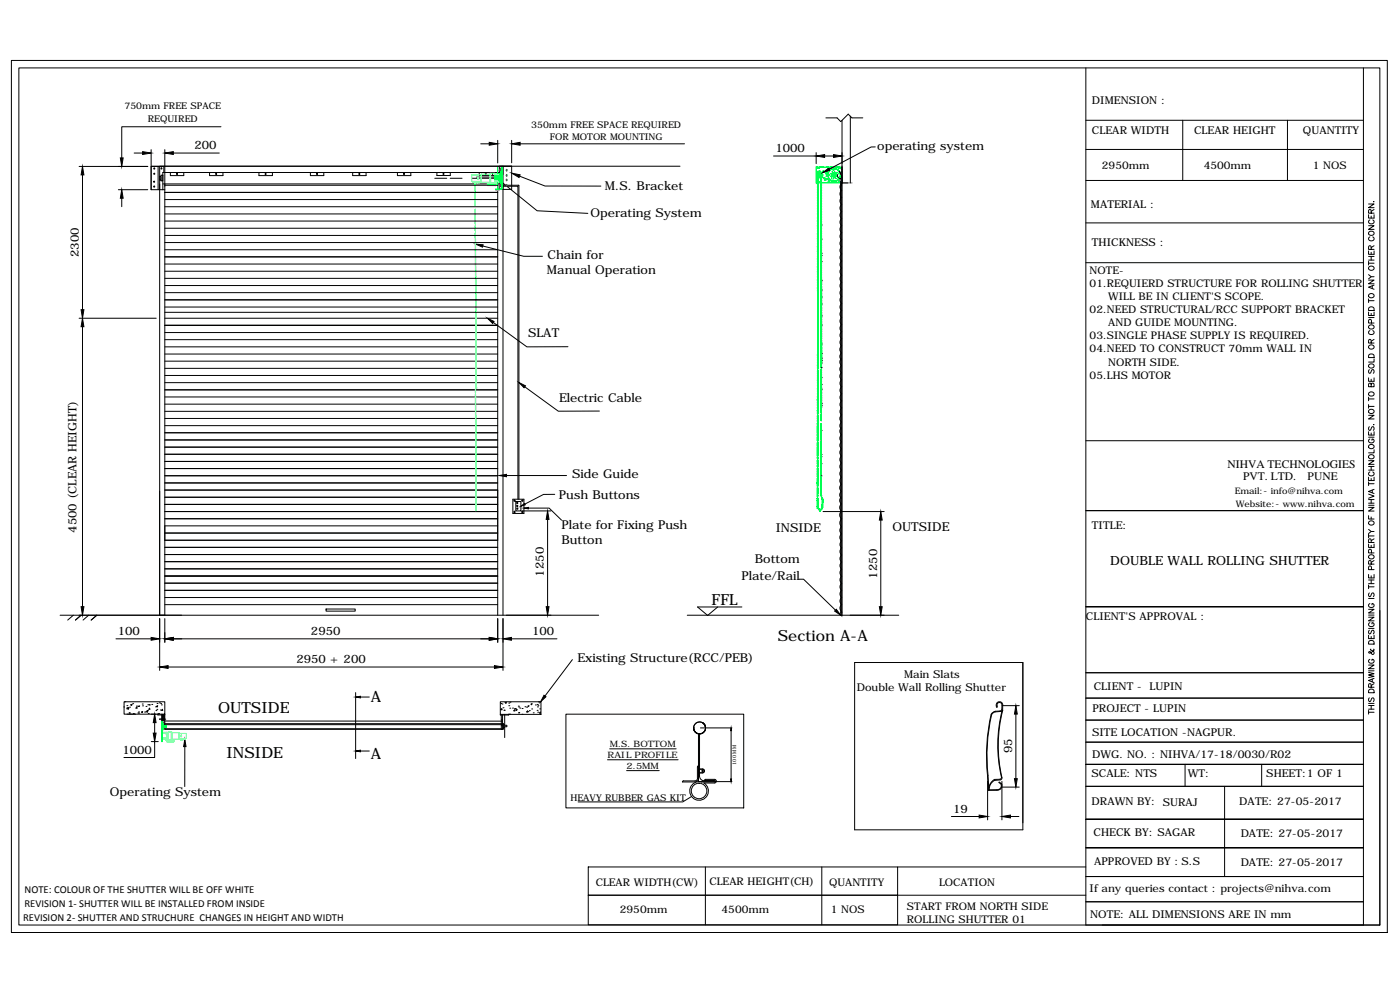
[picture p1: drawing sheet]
<svg xmlns="http://www.w3.org/2000/svg" width="841mm" height="594mm" viewBox="0 0 841 594" stroke-linecap="round" stroke-linejoin="round" font-family="sans-serif">
<!-- layer: 0 -->
<g fill="none" stroke="#000" stroke-width=".6">
<path d="M7 36h826v524h-826zM11 41h818v515h-818zM652 41v515h167v-515M133 76h-60v19M496 71h7l2 2 5-4 2 2h6M506 72v298M511 70v40M652 72h167M711 72v36M773 72v36M48 100h41M81 92h5"/>
<path d="M91 90v10M95 100v14M96 100v270M96 100h211v14h-8M99 90v280M104 92h28M289 86h5M299 84v14M300 100v4M302 100v270M307 84v14M312 86h99"/>
<path d="M409 100h-318v14M465 94h25M490 92v6M495 94h6M526 88h-3l-25 14M652 90h167M50 105v81M71 114h18M73 119v5M91 114h8M96 106h1v2h-1zM97 105h1v4h-1z"/>
<path d="M98 110h202M98 104v-4h-7v14M99 111h200M99 116h200M99 120h200M102 104v1h8v-1M126 104v1h8v-1M156 104v1h8v-1M186 104v1h9v-1M212 104v1h8v-1M239 104v1h8v-1M261 107h7"/>
<path d="M262 104v1h8v-1M270 107h8M283 107h17M286 106h14M288 104v1h13v-1h-203v10M296 104v1M299 110v260M300 106h1M300 105v9M301 111l11 1v188M301 112h10v188M301 104v1"/>
<path d="M301 109l22 18 30 1M312 106l15 6h34M503 105a1.9 1.9 0 0 0 2 2 1.9 1.9 0 0 0 1 3 2.7 2.7 0 0 0 0 4 2.7 2.7 0 0 0 0 5 2.7 2.7 0 0 0 0 4 2.7 2.7 0 0 0 0 4M504 103l2 4v3M505 112v8M505 110v260M505 110v2M506 110h.1M506 110v260M506 110h3M652 108h167M99 137h200"/>
<path d="M99 133h200M99 129h200M99 124h200M493 135h.1M493 132h.1M493 136v1M506 127a2.7 2.7 0 0 0 0 4 2.7 2.7 0 0 0 0 5 2.7 2.7 0 0 0 0 4 2.7 2.7 0 0 0 0 4 2.7 2.7 0 0 0 0 4M652 134h167M822 136h3l-3 2h3M822 129v2h3v-2M822 123h3l-3 2h3M823 132a1.2 1.2 0 0 0-1 1 1.2 1.2 0 0 0 1 1 1.4 1.4 0 0 0 2 0 1.4 1.4 0 0 0 0-2"/>
<path d="M824 128v-2h-2v2h3M824 130v1M825 121h.1M825 126l-1 1M99 159h200M99 154h200M99 150h200M99 146h200M99 141h200M290 148l25 6h11M493 144h.1M493 152h.1"/>
<path d="M493 154h.1M493 157h.1M493 141h.1M493 145h.1M493 149h.1M493 156h.1M506 148a2.7 2.7 0 0 0 0 5 2.7 2.7 0 0 0 0 4 2.7 2.7 0 0 0 0 4 2.7 2.7 0 0 0 0 4 2.7 2.7 0 0 0 0 5 2.7 2.7 0 0 0 0 4 2.7 2.7 0 0 0 0 4 2.7 2.7 0 0 0 0 4 2.7 2.7 0 0 0 0 5 2.7 2.7 0 0 0 0 4 2.7 2.7 0 0 0 0 4 2.7 2.7 0 0 0 0 4 2.7 2.7 0 0 0 0 5M652 158h167M822 151v2h3v-2M822 157v2M822 158h3M822 156h3"/>
<path d="M822 154h3M823 142a1.2 1.2 0 0 0-1 2 1.2 1.2 0 0 0 1 1 1.4 1.4 0 0 0 2-1 1.4 1.4 0 0 0 0-2M824 150v-2h-2v2h3M824 152v1M824 154v2M825 148l-1 1M99 176h200M99 172h200M99 167h200M99 163h200M493 162h.1M493 164h.1"/>
<path d="M493 166h.1M493 169h.1M493 174h.1M493 178h.1M493 170h.1M493 177h.1M822 168h3l-3 2h3M822 180v2M822 165l2 1M824 172v1M825 171l-3 1 3 2M825 166h-1l-2 1"/>
<path d="M48 191h46M50 196v168M99 191h200M99 195h200M99 200h200M99 184h200M99 180h200M99 188h200M296 194l21 14h24M493 183h.1M493 190h.1M493 195h.1"/>
<path d="M493 181h.1M493 187h.1M493 191h.1M493 194h.1M493 200h.1M822 187v3h3v-3M822 191h3M822 181h3M822 185a1.8 1.8 0 0 1 3 0v2h-3zM823 199a1.2 1.2 0 0 0-1 1 1.2 1.2 0 0 0 1 1 1.4 1.4 0 0 0 2 0 1.4 1.4 0 0 0 0-2M824 188v2M824 194v-2h-2v2h3"/>
<path d="M99 217h200M99 213h200M99 208h200M99 204h200M493 218h.1M493 215h.1M493 202v1M493 204h.1M493 207h.1M493 212h.1M493 217h.1M493 208h.1"/>
<path d="M506 215a2.7 2.7 0 0 0 0 5 2.7 2.7 0 0 0 0 4 2.7 2.7 0 0 0 0 4M506 203a2.7 2.7 0 0 0 0 5 2.7 2.7 0 0 0 0 4 2.7 2.7 0 0 0 0 4M822 213a1.8 1.8 0 0 1 3 0 1.8 1.8 0 0 1 0 2h-3zM824 206v-2h-2v2h3M825 216v1h-3M825 204l-1 1M99 238h200M99 234h200M99 230h200M99 226h200M99 221h200M315 232l20 15h25"/>
<path d="M493 221h.1M493 227h.1M493 231h.1M493 230h.1M493 234h.1M493 235h.1M493 240h.1M506 228a2.7 2.7 0 0 0 0 4 2.7 2.7 0 0 0 0 5 2.7 2.7 0 0 0 0 4 2.7 2.7 0 0 0 0 4 2.7 2.7 0 0 0 0 4M822 227v2h3v-2M822 239v2M822 240h3M823 222l-1 1 1 1 2-2v1v1"/>
<path d="M824 231v-1l1 1v1h-3v-2h2v2M824 228v1M99 256h200M99 251h200M99 247h200M99 243h200M99 260h200M493 259h.1M493 242v1M493 245h.1M493 248h.1M493 256h.1"/>
<path d="M493 260h.1M493 242h.1M493 244h.1M506 257a2.7 2.7 0 0 0 0 4 2.7 2.7 0 0 0 0 4 2.7 2.7 0 0 0 0 5 2.7 2.7 0 0 0 0 4M506 249a2.7 2.7 0 0 0 0 5 2.7 2.7 0 0 0 0 4M822 259v2h3v-2M822 249h3l-3 3h3M822 243v2M822 244h3M823 256l-1 1 1 2v-1l2-2v1v2M825 255h.1M99 277h200"/>
<path d="M99 273h200M99 269h200M99 264h200M493 273h.1M493 274h.1M493 279h.1M493 261v1M493 264h.1M493 270h.1M493 277h.1M506 274a2.7 2.7 0 0 0 0 4 2.7 2.7 0 0 0 0 4 2.7 2.7 0 0 0 0 5 2.7 2.7 0 0 0 0 4M652 265h167"/>
<path d="M822 277h3l-3 2h3M822 263h3M823 264a1.2 1.2 0 0 0-1 1 1.2 1.2 0 0 0 1 1 1.4 1.4 0 0 0 2 0 1.4 1.4 0 0 0 0-2h-1M824 260v1M825 270v2h-3M99 299h200M99 294h200M99 290h200M99 286h200M99 281h200M304 286h36M308 300h7v8h-7z"/>
<path d="M333 297h-6l-12 6M493 286h.1M493 289h.1M493 291h.1M493 283h.1M505 298a2.7 2.7 0 0 0 0 5 2.7 2.7 0 0 0 0 4l-1 3a2.6 2.6 0 0 1 1 4v1l1 1a2.7 2.7 0 0 0 0 5M505 291a2.7 2.7 0 0 0 0 4 2.7 2.7 0 0 0 0 4M822 297l3 1-3 1M822 287v2h3v-2M822 289v3M822 291h3M822 282h3"/>
<path d="M822 280h3M823 283a1.2 1.2 0 0 0-1 2 1.2 1.2 0 0 0 1 1 1.4 1.4 0 0 0 2-1 1.4 1.4 0 0 0 0-1v-1M824 280v2M824 287v2M824 294v2M825 294l-3 1 3 1M99 307h200M99 316h200M99 312h200M99 303h200M310 301h3v6h-3zM313 307h18"/>
<path d="M317 305h13l7 7M329 312v52M494 307h37M529 312v52M652 307h167M822 310v2h3M822 305h3l-3 2h3M822 318l2 1M822 304h3M822 302h3M822 300h3M824 300v2"/>
<path d="M824 311v1M825 319h-1l-2 1M99 337h200M99 333h200M99 329h200M99 325h200M99 320h200M506 321a2.7 2.7 0 0 0 0 4M506 325a2.7 2.7 0 0 0 0 4 2.7 2.7 0 0 0 0 4 2.7 2.7 0 0 0 0 5 2.7 2.7 0 0 0 0 4M822 327v2h3v-2M822 321v2M822 322h3"/>
<path d="M824 339v-2h-2v2h3M824 326v-2h-2v2h3M824 328v1M824 332v-2h-2v2h3M825 337l-1 1M825 324l-1 1M99 359h200M99 355h200M99 350h200M99 346h200M99 342h200M480 348h3l19 19"/>
<path d="M506 342a2.7 2.7 0 0 0 0 4 2.7 2.7 0 0 0 0 4 2.7 2.7 0 0 0 0 5 2.7 2.7 0 0 0 0 4 2.7 2.7 0 0 0 0 4 2.7 2.7 0 0 0 0 4M822 345v2h3v-2M822 351v3M822 359h3M822 352h3M822 351h3M822 348h3M823 356l-1 1 1 1 2-2v1v1M824 346v1M824 348v3M824 342v-2h-2v2h3M36 370h324"/>
<path d="M44 370l-3 2M49 370l-4 2M53 370l-3 2M58 370l-3 2M96 372v31M99 372v14M99 363h200M196 366h17v1h-17zM299 372v14M302 372v31M413 370h127M431 365l-6 5-6-5h27"/>
<path d="M505 368h1M505 370h1M819 364h-167h167M822 371h3l-3 2h3M822 366h3l-3 2h3M822 377h3M822 369h3M823 379h-1l1 2v-1l2-1v2M823 374a1.2 1.2 0 0 0-1 1 1.2 1.2 0 0 0 1 1 1.4 1.4 0 0 0 2 0 1.4 1.4 0 0 0 0-2h-1v1M823 363a1.2 1.2 0 0 0-1 1 1.2 1.2 0 0 0 1 1h1a1.2 1.2 0 0 0 1-1 1.2 1.2 0 0 0-1-1M829 367v189h-167M70 384h21"/>
<path d="M104 384h190M307 384h28M344 396l-17 22M513 398h101v100h-101zM822 399h3l-3 3h3M822 382v2h3v-2M823 385h2v2h-3zM823 396a1.2 1.2 0 0 0-1 1 1.2 1.2 0 0 0 1 1 1.4 1.4 0 0 0 2 0 1.4 1.4 0 0 0 0-2h-1v1M824 390h-1a1.9 1.9 0 0 1 2 3h-1l-1-2-1 1h1h1l1-1v-1M824 382v2M101 401h196M214 416v40"/>
<path d="M217 419h5M652 404h167M652 419h167M822 404l3 1h-3l3 1-3 1M822 403h3M823 419l-1 1 1 1 2-2v1v1M823 414h2v2h-3zM824 413v-2h-2v2h3M824 408v2M825 407l-3 2 3 1M825 411l-1 1M75 422h24v7h-24z"/>
<path d="M75 425h.1M75 422h.1M76 425h.1M76 424h.1M76 429h6M77 425h.1M77 425v1h-1zM78 428h.1M78 425h.1M79 423v1zM80 423h.1M80 429h.1"/>
<path d="M82 424h.1M82 425h.1M83 428h.1M83 424h.1M85 428l1-1-1 1zM85 423h.1M86 424h.1M87 428h.1M88 424h.1M88 428l1-1v1zM89 427h.1M89 423h.1"/>
<path d="M89 429h.1M90 423h.1M90 425v1h-1zM91 429h3M91 423h.1M93 434v6M93 425h.1M94 427h.1M94 424h1v1zM94 426h.1M94 423h.1M95 429h.1"/>
<path d="M95 429h4M96 422h.1M96 432h4M96 426h.1M97 423h.1M97 432v13M97 429v3M97 432h2v1h-2M97 432h1M97 429v14M97 431l2 1M97 430l2 1"/>
<path d="M97 429l2 1M98 426v1h-1zM98 430h1l-1 5v-1zM98 429l1 1M98 436v1zM98 429h1M98 435v2l-1 1M99 432h-1M99 429v9h203v-9M99 435h203v3M99 438h202M99 433h203"/>
<path d="M301 422h24v7h-24zM301 429h5M301 426h.1M301 423h.1M301 429v9M301 432h1M301 436h1M301 426h1h-1zM302 438h.1M302 423h.1M302 435h-203M302 425h.1"/>
<path d="M302 435h1M302 437h1M303 427h.1M303 429v14M303 436h1v1h-1M303 422h1zM305 429h.1M306 422h.1M306 424h.1M306 429h.1M306 425h.1M308 425h.1"/>
<path d="M309 426h.1M309 426v1zM310 426h.1M310 426h1l-1 1zM311 424h.1M312 428h.1M312 425h.1M314 429h.1M314 426h.1M315 425h.1M316 425h.1M317 427v1h-1z"/>
<path d="M317 427h.1M317 424h.1M318 427h.1M319 423h1h-1zM319 426h.1M320 428h.1M322 423h.1M323 427h.1M323 423h.1M323 425h.1M323 428h.1M323 424h.1"/>
<path d="M324 422h1M324 426h.1M325 428h-1zM340 429h107v56h-107zM417 437h.1M421 437h19M422 434a4 4 0 0 1 0 6 4 4 0 0 1-5-3M439 439v29M598 428h-1a24 24 0 0 0-3 13l-1 13 1 20h5a2.4 2.4 0 0 0 2-3M598 424l1 1M599 425a1.6 1.6 0 0 1 1-3 1.6 1.6 0 0 1 2 2l-1 3-5 1a20 20 0 0 0-2 11l-1 15 1 21h5M602 427a93 93 0 0 0-1 41"/>
<path d="M602 427a93 93 0 0 0 0 41l-5 1a6 6 0 0 0-3 5M602 424a2 2 0 0 0-2-2 2 2 0 0 0-2 2M610 429v39M612 424h-10v3l-4 1M652 433h167M822 424h3M822 428h3M822 427v2M822 426h3M822 423h3M824 424v2M91 445h4"/>
<path d="M93 445v10h-19M111 448v24M217 451h5M365 456h42M366 450h40M418 440a4 4 0 0 1 1-6 4 4 0 0 1 5 3 4 4 0 0 0-6-3 4 4 0 0 0 0 6M419 441l1 29h9M420 441v25l1 2 1 1M652 446h167M712 459v13M758 459v13M819 459h-167h167"/>
<path d="M376 463h20M410 470h7M415 478l-5 4h-63M416 471l4-1h9l1-1h-7l1-1h5a1.1 1.1 0 0 1 1 1 1.1 1.1 0 0 1-1 1h-6a6 6 0 0 1 1 8 6 6 0 0 1-8 1 6 6 0 0 1 0-8zM419 461v7l-2 1h-7v1M420 460l-1 1M420 468l-1 1-2 1M420 462h2a1.2 1.2 0 0 1 1 1 1.2 1.2 0 0 1-1 1h-2M422 469h6M428 469h1M430 470h10M593 469v23"/>
<path d="M600 468h-3a8 8 0 0 0-3 5M602 471l-2-1 1 1M602 471a2.7 2.7 0 0 1-3 4M602 469v23M602 473h10M652 472h167M736 472v55M572 490h16M607 490h5M652 492h167M819 492h-167h167M819 509h-167h167"/>
<path d="M353 521h186v17h-186zM353 538h186v18h-186zM424 521v35M494 521v35M539 521h113M539 538h113M652 527h167M652 542h167"/>
<circle cx="93" cy="109" r=".3"/>
<circle cx="93" cy="112" r=".3"/>
<circle cx="93" cy="104" r=".3"/>
<circle cx="93" cy="101" r=".3"/>
<circle cx="97" cy="101" r=".3"/>
<circle cx="106" cy="105" r=".3"/>
<circle cx="130" cy="105" r=".3"/>
<circle cx="160" cy="105" r=".3"/>
<circle cx="190" cy="105" r=".3"/>
<circle cx="216" cy="105" r=".3"/>
<circle cx="243" cy="105" r=".3"/>
<circle cx="266" cy="104" r=".3"/>
<circle cx="292" cy="105" r=".3"/>
<circle cx="301" cy="101" r=".3"/>
<circle cx="301" cy="109" r=".3"/>
<circle cx="301" cy="112" r=".3"/>
<circle cx="824" cy="140" r="1.5"/>
<circle cx="824" cy="178" r="1.5"/>
<circle cx="824" cy="161" r="1.5"/>
<circle cx="824" cy="196" r="1.5"/>
<circle cx="824" cy="220" r="1.5"/>
<circle cx="824" cy="208" r="1.5"/>
<circle cx="824" cy="237" r="1.5"/>
<circle cx="824" cy="247" r="1.5"/>
<circle cx="824" cy="268" r="1.5"/>
<circle cx="824" cy="274" r="1.5"/>
<circle cx="309" cy="301" r=".4"/>
<circle cx="309" cy="308" r=".4"/>
<circle cx="311" cy="302" r=".4"/>
<circle cx="311" cy="304" r=".4"/>
<circle cx="311" cy="306" r=".4"/>
<circle cx="314" cy="308" r=".4"/>
<circle cx="314" cy="301" r=".4"/>
<circle cx="824" cy="314" r="1.5"/>
<circle cx="824" cy="335" r="1.5"/>
<circle cx="420" cy="475" r="5"/>
<circle cx="422" cy="463" r=".4"/>
</g>
<g fill="#000" stroke="#000" stroke-width=".6">
<path d="M72 95h2l-1 5zM86 91l5 1-5 1zM99 92l5-1v2zM294 85l5 1-5 1zM307 86l5-1v2zM490 94l5-1v2zM501 93l5 1-5 1zM50 100v5h-1zM73 114l1 5h-2zM297 106l4 2-1 1zM307 104l5 1v2zM494 104l4-3 1 1z"/>
<path d="M286 147h4v1zM50 191v5h-1zM49 186h1v5zM293 191l4 2-1 1zM312 230l4 2-1 1zM300 286l4-1v1zM313 304l2-2 1 1zM315 305h2v1zM329 307l1 5h-2zM529 307l1 5h-2zM49 364h1v6zM328 364h2l-1 6z"/>
<path d="M502 366l3 4-4-3zM528 364h2l-1 6zM91 383l5 1-5 1zM96 401l5-1v2zM99 384l5-1v2zM294 383l5 1-5 1zM297 400l5 1-5 1zM302 384l5-1v2zM214 419l3-1v1zM327 418l1 1-3 3zM93 429l1 5h-2zM439 437v2z"/>
<path d="M610 424l1 5h-2zM92 440h2l-1 5zM111 444l1 4h-2zM214 451h3v1zM439 468v2zM609 468h2l-1 5zM588 490h5l-5 1zM602 490h5v1z"/>
</g>
<g fill="none" stroke="#0f0" stroke-width=".6">
<path d="M301 100v13v1M301 100v14M297 106v2M298 106v2zM298 107h.1M298 106h.1M298 107v1M299 104v-4h3v14h-4h2M299 110v4M300 106h-2h2h-2M300 108l-2-1v1h2M300 107h-2h2"/>
<path d="M300 105v3zM300 105v3M301 103v7v-3v3h-1zM301 103v4M301 107v4v-1M301 107v4M301 109h1M301 105h1M302 106h-5v1h5M490 100h16v10h-16zM490 100v1M490 101v1"/>
<path d="M490 102v1M490 103h.1M490 104h.1M490 104v1M490 105v1M490 106v1M490 107h.1M490 108h.1M490 108v1M490 109v1M491 101h1zM491 110h1"/>
<path d="M491 109h1M491 109h.1M492 103h1zM492 103h.1M492 105l5-3a6 6 0 0 1 7 1 4 4 0 0 1 0 5 4 4 0 0 1-5 0l-7-2zM492 105h.1M492 105l4-2a6 6 0 0 1 8-1 4 4 0 0 1 0 5 4 4 0 0 1-4 2M492 106l8 3M492 105v1M492 109h.1M492 106h.1M492 105h1"/>
<path d="M493 103h.1M493 105h.1M493 103h-2v1M494 105h.1M495 103h.1M495 103h-1M495 108h.1M495 108h1M496 103l1 1M496 103v2l1-1M497 103h.1M497 103v1"/>
<path d="M497 104h1M497 104h.1M497 101h2zM497 109h2zM497 105h.1M497 105l1 1M497 105h1M498 105h-1M498 104l-1 1M498 106h.1M498 104h-1M498 106v1"/>
<path d="M498 104h.1M498 107h.1M498 103v1M498 107l1 1M498 103h.1M499 103h-1M499 108h.1M499 102v1M499 108h1M499 102h.1M500 102h-1M500 108h.1"/>
<path d="M500 108v1M500 102h.1M500 109h.1M500 102h2M500 109h1M500 105l1 1M501 109h.1M501 101h.1M501 104h.1M501 106h.1M501 104l-1 1M501 104l1 1"/>
<path d="M502 105l-1 1M502 109h-1M502 102h.1M502 102h1M502 109h.1M503 108l-1 1M503 102h.1M503 108h.1M503 102l1 1M504 108h-1M504 102v1M504 103h.1"/>
<path d="M504 108h.1M504 101h1zM504 110h1M504 109h1M504 109h.1M504 107v1M504 103v1M504 107h.1M504 104h1M504 104h.1M505 106l-1 1M505 104v2"/>
<path d="M505 104h.1M505 106h.1M505 105h.1M505 109h.1M505 106v1zM506 100v10M493 298l1 1M491 306h1M96 432h3zM97 432v1M97 433h.1M97 434h.1"/>
<path d="M97 434v1M97 435v1M97 436v1M97 437h.1M97 438h.1M97 439h.1M97 439v1M97 436h3M97 437h3M98 432v13h-1M98 434v2M98 436v2"/>
<path d="M98 436v3M98 434v4zM98 436v1zM98 436v1M98 436h2h-2M98 437h2h-2M99 437h1M99 437h.1M99 436h.1M100 436h-1M100 436h.1M100 437h.1"/>
<path d="M100 436v1zM100 436v1M97 440v1M97 441v1M97 442h.1M97 443h.1M97 443v1M97 444v1M97 445h.1"/>
<circle cx="300" cy="102" r=".4"/>
<circle cx="300" cy="111" r=".4"/>
<circle cx="304" cy="102" r=".4"/>
<circle cx="304" cy="105" r=".4"/>
<circle cx="304" cy="111" r=".4"/>
<circle cx="304" cy="108" r=".4"/>
<circle cx="491" cy="104" r=".1"/>
<circle cx="491" cy="107" r=".1"/>
<circle cx="492" cy="105" r="0"/>
<circle cx="492" cy="105" r=".1"/>
<circle cx="492" cy="105" r="1.4"/>
<circle cx="492" cy="105" r="1"/>
<circle cx="492" cy="105" r="1.8"/>
<circle cx="492" cy="104" r=".1"/>
<circle cx="492" cy="106" r=".1"/>
<circle cx="493" cy="106" r="0"/>
<circle cx="493" cy="104" r=".1"/>
<circle cx="493" cy="106" r=".1"/>
<circle cx="494" cy="106" r="0"/>
<circle cx="494" cy="104" r=".1"/>
<circle cx="494" cy="106" r=".1"/>
<circle cx="494" cy="105" r=".1"/>
<circle cx="494" cy="107" r="0"/>
<circle cx="494" cy="107" r=".1"/>
<circle cx="495" cy="107" r="0"/>
<circle cx="495" cy="103" r=".1"/>
<circle cx="495" cy="107" r=".1"/>
<circle cx="495" cy="103" r="0"/>
<circle cx="496" cy="103" r="0"/>
<circle cx="496" cy="103" r=".1"/>
<circle cx="496" cy="107" r=".1"/>
<circle cx="496" cy="107" r="0"/>
<circle cx="496" cy="106" r=".2"/>
<circle cx="496" cy="104" r=".2"/>
<circle cx="496" cy="106" r=".1"/>
<circle cx="496" cy="104" r=".1"/>
<circle cx="497" cy="108" r="0"/>
<circle cx="497" cy="103" r=".1"/>
<circle cx="497" cy="108" r=".1"/>
<circle cx="497" cy="102" r="0"/>
<circle cx="497" cy="102" r=".1"/>
<circle cx="498" cy="102" r="0"/>
<circle cx="498" cy="102" r=".1"/>
<circle cx="498" cy="108" r=".1"/>
<circle cx="499" cy="108" r="0"/>
<circle cx="499" cy="102" r=".1"/>
<circle cx="499" cy="108" r=".1"/>
<circle cx="499" cy="102" r="0"/>
<circle cx="499" cy="105" r=".8"/>
<circle cx="500" cy="102" r="0"/>
<circle cx="500" cy="102" r=".1"/>
<circle cx="500" cy="109" r=".1"/>
<circle cx="500" cy="105" r=".1"/>
<circle cx="500" cy="101" r="0"/>
<circle cx="500" cy="101" r=".1"/>
<circle cx="500" cy="109" r="0"/>
<circle cx="500" cy="107" r=".8"/>
<circle cx="501" cy="101" r="0"/>
<circle cx="501" cy="101" r=".1"/>
<circle cx="501" cy="103" r=".8"/>
<circle cx="501" cy="109" r="0"/>
<circle cx="501" cy="109" r=".1"/>
<circle cx="501" cy="105" r="1.5"/>
<circle cx="501" cy="105" r=".4"/>
<circle cx="501" cy="104" r=".1"/>
<circle cx="501" cy="106" r=".1"/>
<circle cx="502" cy="101" r=".1"/>
<circle cx="502" cy="109" r=".1"/>
<circle cx="502" cy="101" r="0"/>
<circle cx="502" cy="105" r=".1"/>
<circle cx="502" cy="107" r=".8"/>
<circle cx="503" cy="102" r=".1"/>
<circle cx="503" cy="109" r=".1"/>
<circle cx="503" cy="104" r=".8"/>
<circle cx="503" cy="102" r="0"/>
<circle cx="503" cy="108" r=".1"/>
<circle cx="504" cy="102" r="0"/>
<circle cx="504" cy="102" r=".1"/>
<circle cx="504" cy="108" r="0"/>
<circle cx="504" cy="108" r=".1"/>
<circle cx="504" cy="103" r="0"/>
<circle cx="504" cy="103" r=".1"/>
<circle cx="504" cy="107" r=".1"/>
<circle cx="504" cy="107" r="0"/>
<circle cx="505" cy="104" r="0"/>
<circle cx="505" cy="104" r=".1"/>
<circle cx="505" cy="106" r=".1"/>
<circle cx="505" cy="105" r="0"/>
<circle cx="505" cy="106" r="0"/>
<circle cx="505" cy="105" r=".1"/>
</g>
<path d="M300 112v2" fill="none" stroke="#b88a5c" stroke-width=".6"/>
<path d="M300 105v5" fill="none" stroke="#f0f" stroke-width=".6"/>
<path d="M298 114h2h-2" fill="none" stroke="#dda56e" stroke-width=".6"/>
<g fill="none" stroke="#0ff" stroke-width=".6">
<path d="M285 109l-1 1h1v-1M286 110h2M286 110h.1M286 110h-1M287 109v1v-1M287 110h.1M287 106h1v2h-1zM287 107h.1M288 110h.1M289 105h-6v4h6M289 109h.1M289 106h.1"/>
<path d="M289 108h.1M289 109h5M289 105v4M293 110h5v1h-5zM293 110h5M293 111h5zM293 111h.1M294 111h.1M294 104h3v6h-3zM294 105h-5v4M295 107h.1M295 105h.1"/>
<path d="M295 109h.1M295 111h.1M295 104v6M296 111h.1M297 111h.1M297 109h.1M297 109h1M298 110v2zM298 105h3M298 104h3M298 109h3M298 104v1"/>
<path d="M298 108v1M298 109h.1M298 105h.1M298 104h.1M298 110h.1M298 106h-1v2h1M298 110h3M299 105h-1M299 110h-1M301 104h-3v6M301 108h-3M301 109h-3"/>
<path d="M286 221h.1M286 225h.1M286 228h.1M286 231h.1M286 233h.1M100 440v1M100 440h-2M100 440h.1M101 440h2v4h-2zM103 440v4M98 440h2M98 443h2"/>
<path d="M99 444l1 1M100 444h.1M100 441h-2v-1h2v5M100 441h1v2h-1M100 444v2zM100 443h-2v1h3M100 444h-2M100 443v1M100 446h.1M100 443h.1M100 445h5v1h-5M100 445h5"/>
<path d="M101 445h3zM101 445h.1M101 444h.1M102 445h.1M103 445h.1M103 440h.1M103 444h.1M103 444h4M103 440h4M104 445h.1M107 440v4M107 441h.1"/>
<path d="M107 443h.1M108 441h4v3h-4M108 444h.1M108 444h2M109 442v1zM109 442h.1M109 444h.1M110 444h.1M111 444h.1"/>
<circle cx="287" cy="107" r=".1"/>
<circle cx="289" cy="106" r=".1"/>
<circle cx="289" cy="108" r=".1"/>
<circle cx="295" cy="107" r=".1"/>
<circle cx="295" cy="105" r=".1"/>
<circle cx="295" cy="109" r=".1"/>
<circle cx="103" cy="444" r=".1"/>
<circle cx="103" cy="440" r=".1"/>
<circle cx="107" cy="443" r=".1"/>
<circle cx="107" cy="441" r=".1"/>
<circle cx="109" cy="442" r=".1"/>
</g>
<!-- layer: labeling -->
<g fill="none" stroke="#0ff" stroke-width=".6">
<path d="M285 111h.1M285 110h.1M285 112h.1M285 113h.1M285 114h.1M285 115h.1M286 115h.1M285 116h.1M286 116h.1M285 116l1 1M285 119h.1M285 119h1"/>
<path d="M285 120h.1M285 113h1M285 111v1M285 112h1M285 116h1M285 117h1M285 120h1M285 110v5M285 114l1 1M285 114h1M286 110h.1M286 117h-1"/>
<path d="M286 117v1M286 118h.1M286 110h-1M286 112v1M286 113l-1 1M286 116v4M286 111l-1 1M286 112h.1M286 113h-1M286 113h.1M286 117h.1M286 118l-1 1"/>
<path d="M286 119h-1M286 118v1M286 119h.1M286 120h-1M286 119v1M286 120h.1M286 116h-1M286 111h.1M286 111h-1M286 112h-1M286 119l-1 1M287 110h.1"/>
<path d="M285 121h.1M285 122h.1M285 123h.1M285 122h1M285 122l1 1M285 127h.1M286 127h.1M285 128h.1M285 129h.1M286 129h.1M285 130h.1M285 131h.1"/>
<path d="M286 130h.1M286 131h.1M285 132h.1M286 128h.1M286 132h.1M286 133h.1M286 134h.1M286 136h.1M286 136v1M286 138h.1M286 139h.1M286 121h-1"/>
<path d="M286 123h-1M286 126h.1M286 120v4M286 126v1M286 136v2M286 140h.1M286 121h.1M286 123h.1M286 122h.1M286 134l-1 1M286 137h.1M286 132v2"/>
<path d="M286 135h.1M286 141h.1M286 142h.1M286 143h.1M286 150h.1M286 151h.1M286 152h.1M286 154h.1M286 153h.1M286 156h.1M286 157h.1M286 158h.1"/>
<path d="M286 159h.1M286 147h.1M286 148h.1M286 149h.1M286 144h.1M286 145h.1M286 146h.1M286 143v1M286 155h.1M286 160h.1M286 155v1M286 157v1"/>
<path d="M286 148v1M286 149v1M286 150v1M286 151v1M286 154v6M286 158v1M286 154v1M286 156v1M286 159v1M286 161h.1M286 162h.1M286 163h.1"/>
<path d="M286 164h.1M286 165h.1M286 166h.1M286 167h.1M286 168h.1M286 169h.1M286 170h.1M286 171h.1M286 172h.1M286 173h.1M286 174h.1M286 175h.1"/>
<path d="M286 176h.1M286 177h.1M286 178h.1M286 179h.1M286 180h.1M286 160v1M286 161v1M286 162v1M286 163v1M286 164v1M286 166v5M286 166v1"/>
<path d="M286 167v1M286 169v1M286 170v1M286 168v1M286 176v1M286 179v6M286 181h.1M286 182h.1M286 183h.1M286 184h.1M286 185h.1M286 186h.1"/>
<path d="M286 187h.1M286 188h.1M286 189h.1M286 190h.1M286 191h.1M286 192h.1M286 193h.1M286 194h.1M286 195h.1M286 196h.1M286 197h.1M286 198h.1"/>
<path d="M286 198v1M286 200h.1M286 184v1M286 197v1M286 199h.1M286 190v2M286 194v1M286 195v1M286 199v1M286 196v8M286 201h.1M286 201v1"/>
<path d="M286 202h.1M286 203h.1M286 203v1M286 204h.1M286 205h.1M286 206h.1M286 207h.1M286 208h.1M286 209h.1M286 211h.1M286 212h.1M286 213h.1"/>
<path d="M286 214h.1M286 215h.1M286 210h.1M286 216h.1M286 217h.1M286 218h.1M286 219h.1M286 220h.1M286 200v1M286 209v6M286 212v1M286 209v1"/>
<path d="M286 234h.1M286 235h.1M286 236h.1M286 237h.1M286 238h.1M286 239h.1M286 240h.1M286 238v1M286 234v1M286 238v5M286 239v1M286 221h.1"/>
<path d="M286 222h.1M286 223h.1M286 224h.1M286 223v1M286 225h.1M286 226h.1M286 227h.1M286 228h.1M286 224v1M286 229h.1M286 229v1M286 230h.1"/>
<path d="M286 231h.1M286 222v1M286 221v4M286 228v3M286 231v2M286 232h.1M286 233h.1M286 221v1M286 230v1M286 241h.1M286 242h.1M286 243h.1"/>
<path d="M286 244h.1M286 245h.1M286 246h.1M286 247h.1M286 248h.1M286 249h.1M286 250h.1M286 251h.1M286 252h.1M286 253h.1M286 254h.1M286 253v1"/>
<path d="M286 255h.1M286 241v1M286 256h.1M286 257h.1M286 258h.1M286 259h.1M286 260h.1M286 240v1M286 242v1M286 244v1M286 245v1M286 246v1"/>
<path d="M286 247v1M286 248v1M286 249v6M286 250v1M286 251v1M286 252v1M286 254v1M286 261h.1M286 262h.1M286 263h.1M286 264h.1M286 265h.1"/>
<path d="M286 266h.1M286 267h.1M286 268h.1M286 269h.1M286 270h.1M286 271h.1M286 272h.1M286 274h.1M286 275h.1M286 276h.1M286 272v1M286 277h.1"/>
<path d="M286 278h.1M286 262v6M286 273h.1M286 279h.1M286 273v1M286 280h.1M286 272v2M286 276v6M286 280v1M286 282h.1M286 283h.1M286 284h.1"/>
<path d="M286 285h.1M286 286h.1M286 287h.1M286 288h.1M286 289h.1M286 290h.1M286 291h.1M286 292h.1M286 293h.1M286 294h.1M286 295h.1M286 296h.1"/>
<path d="M286 297h.1M286 298h.1M286 299h.1M286 300h.1M286 281h.1M286 287v1M286 287v2M286 291v1M286 292v1M286 281v1M286 288v1M286 293v1"/>
<path d="M286 294v1M286 301h.1M286 302h.1M286 303h.1M286 304h.1M286 305h.1M286 306h.1M286 307h.1"/>
</g>
<!-- layer: 0 -->
<g fill="#0f0" stroke="#0f0" stroke-width=".6">
<path d="M301 103v2zM301 103v2z"/>
<path d="M301 106v1zM301 106v1z"/>
<path d="M301 107v1zM301 107v1z"/>
<path d="M301 108v3zM301 108v3z"/>
<path d="M98 434v2zM98 434v2z"/>
<path d="M98 436v1zM98 436v1z"/>
<path d="M98 437v2zM98 437v2z"/>
</g>
<path d="M300 102h1M300 111h1M300 102v1M300 111v1M304 102v1M304 105v1M304 108v1M304 111v1M505 102h1M505 104h1M505 106h1M505 108h1" fill="none" stroke="#f00" stroke-width=".6"/>
<!-- layer: labeling -->
<g fill="none" stroke="#0f0" stroke-width=".6">
<path d="M491 111h.1M491 113h.1M491 114v1M491 110h.1M491 105a1.2 1.2 0 0 1 1-1 1.2 1.2 0 0 1 1 2M491 105v2M491 107v1M491 109v1M491 110v1M491 112v1M491 113v1M491 115v1"/>
<path d="M491 117v1M491 118v1M491 120v1M491 113v2M491 105v1M491 107h.1M491 108v1M491 111v1M491 115h.1M491 116v1M491 118h.1M491 119v1"/>
<path d="M493 113h.1M493 116v1M493 118h.1M493 115h.1M493 108v1M493 113h1M493 115h1M493 116h1M493 108h1M493 112l1 1M493 114l1 1M493 115l1 1"/>
<path d="M493 117v1M493 119v1M493 115v1M493 111v1M493 109v1M493 106v1M493 107v1M493 112v1M493 114v1M493 106l1 1M493 107l1 1M493 107h.1"/>
<path d="M493 109h.1M493 110v1M493 112h.1M493 113v1M493 117h.1M493 118v1M493 120h.1M494 107h-1M494 113h-1M494 115h-1M494 116l-1 1M494 108l-1 1"/>
<path d="M491 132v1M491 134v1M491 135v1M491 137h.1M491 135h.1M491 137v1M491 139h.1M491 133h.1M491 136h.1M491 138v1M491 129h.1M491 132v1v-1"/>
<path d="M491 135v1v-1M491 140l1 1h-1v-1v1M491 121v2M491 123v1M491 125v1M491 126v1M491 128v1M491 130v2M491 136v2M491 140v1M491 121h.1M491 123h.1"/>
<path d="M491 124v1M491 126h.1M491 127v1M491 130h.1M491 132h.1M491 133v1M491 138h.1M491 139v1M491 129l1 1M491 129v1M491 134h.1M491 136v1"/>
<path d="M491 140h.1M491 130h1M493 128v1zM493 130v1M493 133l1 1M493 140l1 1M493 135h1M493 132h.1M493 135v1l1-1M493 132h1M493 135h.1M493 138h.1"/>
<path d="M493 130v-1v1M493 120v1M493 122v1M493 123v2M493 125v1M493 127v1M493 137v1M493 138v2M493 130l1 1M493 131l1 1M493 137l1 1M493 121v1"/>
<path d="M493 123h.1M493 125h.1M493 126v1M493 128h.1M493 132v1M493 137h.1M493 140h.1M493 130h.1M493 133h.1M493 140h1M494 134h.1M494 131h-1"/>
<path d="M494 138h-1M494 131l-1 1M494 134l-1 1M494 140v1M494 132h-1M491 143v1M491 151h.1M491 160v1M491 142v1M491 145h.1M491 157v1M491 159h.1"/>
<path d="M491 141h.1M491 144h.1M491 149h.1M491 156h.1M491 148v1M491 152v1zM491 154v1zM491 151v1M491 141v1M491 144v1M491 143v1v-1M491 149v1"/>
<path d="M491 148v1v-1M491 156v1M491 155l1 1h-1v-1v1M491 160v1v-1M491 146v1M491 158v1M491 141v2M491 149l1 1h-1M491 156v2M491 143h.1M491 145v1M491 147v1"/>
<path d="M491 155h.1M491 158h.1M491 159v1M491 148h.1M491 160h.1M491 150v2v-1M491 152v1M491 153v2M491 150h.1M491 152h.1M491 153h.1M491 155v1"/>
<path d="M491 150v1M493 148v1M493 149l1 1M493 145h1M493 155h1zM493 156h1M493 157h.1M493 141v1M493 150v1M493 142h1M493 145h.1M493 149h1"/>
<path d="M493 150h1M493 153h.1M493 156h.1M493 142l1 2M493 144v1M493 145v1M493 147v1M493 152v2M493 154v2M493 156v1M493 157v2M493 159v1"/>
<path d="M493 142v2M493 148l1 1M493 151v1M493 159l1 1M493 141h.1M493 142h.1M493 146v1M493 154h.1M493 155h.1M493 159h.1M493 144h1M493 148h.1"/>
<path d="M493 152l1 1M494 151l-1 1 1 1M494 144l-1 1M494 150v1M494 153l-1 1M494 145l-1 1M494 153h.1M494 156l-1 1M494 141h-1M494 149l-1 1M494 151h-1M491 163v1"/>
<path d="M491 168v1M491 173h.1M491 161h.1M491 179v1M491 164v1zM491 164h.1M491 169v1zM491 169h.1M491 176h.1M491 166v1zM491 173v1M491 161v1"/>
<path d="M491 161l1 1h-1M491 163v1v-1M491 168v1v-1M491 174v1v-1M491 172v2v-1M491 177v1zM491 175l1 1-1-1v1M491 164v1M491 166v1M491 169v1M491 171v1M491 174v1"/>
<path d="M491 177v1M491 166l1 1M491 178l1 1M491 162v1M491 165v1M491 167v1M491 170v1M491 172h.1M491 174h.1M491 175h.1M491 177h.1M491 178h.1"/>
<path d="M491 180h.1M491 172v1M491 175v1M491 178v1M491 163h.1M491 168h.1M491 171h.1M493 163v1M493 165v1l1-1M493 173v1M493 179v1l1-1M493 164h.1"/>
<path d="M493 161v1M493 168v1M493 173h.1M493 175v1M493 177h.1M493 161h.1M493 161h1M493 164h1M493 165h1M493 168v2v-1M493 176v1M493 171h.1"/>
<path d="M493 173h1M493 175h1M493 177h1M493 176h1M493 179h1M493 162v1M493 166v1M493 160l1 1M493 162l1 1M493 163l1 1M493 160h.1M493 162h.1"/>
<path d="M493 163h.1M493 166h.1M493 160v1M493 164l1 1M493 164v1M493 167v1M493 170v1M493 172v1M493 175h.1M493 177v1M493 167l1 1M493 170l1 1"/>
<path d="M493 172l1 1M493 167h.1M493 169h.1M493 170h.1M493 171v1M493 174v1M493 176h.1M493 178v1M493 180h.1M493 179h.1M494 160h-1M494 163h-1"/>
<path d="M494 176l-1 1M494 160l-1 1M494 161l-1 1M494 164h-1M494 168h-1M494 171h-1M494 177l-1 1M494 168l-1 1M494 173h-1M494 175l-1 1M491 181h.1M491 182v1"/>
<path d="M491 184v1M491 186h.1M491 190v1zM491 189h.1M491 194h.1M491 199h.1M491 182v1v-1M491 180v2v-1M491 187v1zM491 185l1 1-1-1v1M491 188l1 1h-1v-1v1M491 195v1v-1"/>
<path d="M491 193l1 1h-1v-1v1M491 198l1 1h-1v-1v1M491 187v1M491 189v2M491 191v1M491 195v1M491 196v1M491 199v2M491 183l1 1M491 180v1M491 182h.1M491 183h.1"/>
<path d="M491 185h.1M491 186v1M491 188h.1M491 188v1M491 191h.1M491 192v1M491 194v1M491 196h.1M491 196v1v-1M491 197v1M491 198v1M491 183v1"/>
<path d="M491 185v1M491 193v1M491 190h.1M491 193h.1M493 186v1M493 194l1 2M493 182l1 1M493 187h.1M493 191h.1M493 198h.1M493 187v3M493 199v1"/>
<path d="M493 182v1M493 187h1M493 191h1M493 195h.1M493 198h1M493 199h1M493 180l1 2M493 181v1M493 183v1M493 184v2M493 190v1M493 191v2"/>
<path d="M493 193l1 2M493 196v1M493 197v1M493 200v1M493 200v2v-1M493 186l1 1M493 190l1 1M493 193v1M493 197l1 1M493 184h.1M493 190h.1M493 193h.1"/>
<path d="M493 194h.1M493 197h.1M493 200h.1M493 180h1M493 181l1 1M493 183h1M493 186h.1M493 194h1M493 196h1M493 198l1 1M494 187l-1 3M494 182l-1 1"/>
<path d="M494 196l-1 1M494 199l-1 1M494 195l-1 1M494 180l-1 1M494 183l-1 1M494 187h-1M494 191h-1M494 198l-1 1M491 219v1M491 201l1 1M491 206l1 1M491 211l1 1"/>
<path d="M491 201v1M491 206v1M491 211v1M491 214h.1M491 217h.1M491 220h.1M491 214h1M491 216h1M491 217h1M491 202h1M491 207h1M491 213h.1"/>
<path d="M491 212h1M491 207h.1M491 212h.1M491 214v1M491 216v1M491 219v1v-1M491 217v1M491 215v1M491 217v2M491 216h.1M491 219h.1M491 202l1 1"/>
<path d="M491 207l1 1M491 202v1M491 204v1M491 207v1M491 209v1M491 212v2M491 212v6M491 201h.1M491 202h.1M491 203v1M491 205v1M491 208v1"/>
<path d="M491 210v1M491 206h.1M491 211h.1M491 209h1M491 213v1M492 213h-1v1M492 209l-1 1M492 207h-1M492 212h-1M492 203h-1M492 208h-1M493 219h.1"/>
<path d="M493 220v1M493 219v2M493 215l1 1M493 217h.1M493 203v1M493 204l1 2M493 207v1M493 216v1M493 217h1l-1 2M493 215h.1M493 219h1M493 211h.1"/>
<path d="M493 203h1M493 210v1M493 214h.1M493 206h1M493 209h1M493 210h1M493 218h.1M493 220h.1M493 216h1M493 213h1M493 214h1M493 216h.1"/>
<path d="M493 218v1M493 218l1 1M493 204v1M493 201h.1M493 203h.1M493 204h.1M493 205v2M493 208v1M493 211v1M493 214v1M493 217l1 2M493 205h.1"/>
<path d="M493 207h.1M493 208h.1M493 209v1M493 212v1M493 215v1M493 217h1M493 213h.1M493 210h.1M494 214l-1-1v2M494 203l-1 1M494 219h.1M494 217h-1"/>
<path d="M494 219l-1 1M494 201h-1M494 210l-1 1M494 206l-1 1M494 216l-1 1M494 216v1M494 214h-1M494 218h-1M491 228v1M491 233v1M491 238v1M491 224v1z"/>
<path d="M491 227h.1M491 221v1zM491 229h.1M491 234h.1M491 239h.1M491 222v2v-1M491 224v1v-1M491 226l1 1h-1M491 225v1M491 224h.1M491 225h.1M491 226h.1"/>
<path d="M491 226v1M491 222v1M491 229v1zM491 228v1v-1M491 234v1M491 233v1v-1M491 239v1M491 238v1v-1M491 220v2M491 229v2M491 231v1M491 234v2"/>
<path d="M491 236v1M491 239v6M491 231l1 1M491 239l1 1h-1M491 228h.1M491 231h.1M491 232v1M491 236h.1M491 237v1M491 222h.1M491 221h.1M491 233h.1"/>
<path d="M491 238h.1M491 237h.1M493 223v1M493 225h.1M493 229v1M493 239h.1M493 223l1 1M493 225l1 1M493 224l1 1M493 234h.1M493 239v1M493 223h1"/>
<path d="M493 224h.1M493 229h1M493 234h1M493 239h1M493 240v1M493 240h.1M493 240h1M493 222v1M493 227v1M493 230v1M493 231v1M493 222l1 1"/>
<path d="M493 227l1 1M493 223h.1M493 227h.1M493 228l1 1M493 230h.1M493 231h.1M493 224v1M493 227h1M493 233v1M493 234v1M493 235v2M493 237v1"/>
<path d="M493 237v2M493 238l1 1M493 240l1 1M493 232v1M493 235h.1M493 237h.1M493 221v1M493 238v1M494 229l-1 1M494 224h-1M494 228h-1M494 225l-1 2"/>
<path d="M494 226l-1 1M494 234l-1 1M494 224l-1 1M494 223h-1M494 228l-1 1M494 239l-1 1M491 259v1M491 258h.1M491 250v1M491 251v1M491 243v1M491 246v1"/>
<path d="M491 257h.1M491 260h.1M491 254v1M491 257v1M491 242h.1M491 241h.1M491 249h.1M491 245v1M491 245h.1M491 259h.1M491 255h.1M491 244h.1"/>
<path d="M491 247h.1M491 241v1l1-1-1 1M491 242v1M491 244v1M491 256v1M491 252v1M491 255v7M491 251h.1M491 252h.1M491 253v1M491 250h.1M491 254h.1"/>
<path d="M491 248v1M491 246h.1M491 247v1M491 249v1M491 242l1 1h-1M491 240v1M493 257v-1v2M493 257h.1M493 256h.1M493 244l1 2M493 257l1 1M493 260v1"/>
<path d="M493 246v2M493 258v1M493 249v1M493 252v1M493 255v1M493 253h.1M493 242h.1M493 245h.1M493 258h.1M493 260h.1M493 241h.1M493 243v1"/>
<path d="M493 256v1M493 257v1M493 259h.1M493 244v1M493 247h.1M493 247v1M493 250h.1M493 250v1M493 249v4v-3M493 254v1M493 259v1M493 259v2"/>
<path d="M493 246v1M493 248v1M493 242v2M493 244h.1M493 244h1M493 241v3M493 241v1M494 241l-1 1M494 243h-1M494 244l-1 2M494 243l-1 1M494 242h-1"/>
<path d="M494 241l-1 2 1 1M494 241h-1M491 266v1M491 267v1M491 263h.1M491 271v1M491 276v1M491 265h.1M491 262h.1M491 274h.1M491 279h.1M491 272h.1"/>
<path d="M491 277h.1M491 267h.1M491 270v1zM491 264v1M491 268v2M491 273v1M491 274v1M491 278v1M491 279v1M491 262v1M491 260v1M491 264h.1"/>
<path d="M491 265v1M491 268h.1M491 270h.1M491 271h.1M491 272v1M491 275v1M491 277v1M491 266h.1M491 261h.1M491 273h.1M491 276h.1M491 261v1"/>
<path d="M493 262v1M493 263v1M493 266h.1M493 271v1M493 269h.1M493 277v1M493 280h.1M493 266v2M493 269v1M493 267h.1M493 263h.1M493 271h.1"/>
<path d="M493 274h.1M493 277h.1M493 278h.1M493 261v1M493 264v1M493 268h.1M493 270h.1M493 272h.1M493 273h.1M493 274v1M493 276h.1M493 279h.1"/>
<path d="M493 268v2M493 272v1M493 273v1M493 275v1M493 276v1M493 279v1M493 268v1M493 277v2M493 270v1M493 265v1M493 262h.1M493 278v1"/>
<path d="M491 299v1M491 293v1M491 294v1M491 290h.1M491 297v1M491 297h.1M491 292h.1M491 281v1M491 284v1M491 288v1M491 284h.1M491 290v1"/>
<path d="M491 280v1M491 286v1M491 288h.1M491 282h.1M491 281h.1M491 280h.1M491 286h.1M491 285h.1M491 299h.1M491 291v1M491 296v1M491 291h.1"/>
<path d="M491 292v1M491 294h.1M491 295v1M491 293h.1M491 289v1M491 298v1M491 283v1M491 282v1M491 285v1M491 287v1M491 287h.1M491 289h.1"/>
<path d="M491 288v2M493 288v1M493 289v1M493 293v1M493 287h.1M493 297v1M493 297h.1M493 287v2M493 293v2M493 285v1M493 293h.1M493 296h.1"/>
<path d="M493 285h.1M493 289h.1M493 298h.1M493 286h.1M493 290h.1M493 291v1M493 294h.1M493 295h.1M493 296v1M493 286v1M493 290v1M493 295v1"/>
<path d="M493 294v1M493 292v1M493 287v1M493 282h.1M493 283h.1M493 280v1M493 282v1v-1M493 283v1M493 280v2M493 284v1M493 281v1M494 299v1"/>
<path d="M494 300v1M494 300h.1M491 301v1v-1M491 302v2M491 303v1M491 304v1M491 303h.1M491 300h.1M491 300v1M491 302h.1M491 302v1M491 304h.1"/>
<path d="M491 305v1M492 306l1 1-1-1M492 306v1v-1M492 306h.1M493 306l-1 1M493 306v1M493 306h.1M493 307h-1M494 304v1M494 303v1M494 303h.1M494 301v1"/>
<path d="M494 301v1v1M494 301h.1M494 305l-1 1M494 305h.1M494 302h.1M494 304h.1M494 302v1"/>
</g>
<!-- layer: bracket -->
<path d="M506 100v10" fill="none" stroke="#000" stroke-width=".6"/>
<!-- layer: hatch -->
<path d="M506 110h6" fill="none" stroke="#808080" stroke-width=".6"/>
<!-- layer: 0 -->
<path d="M506 109h.1M506 108h.1M506 107h.1M506 106h.1M506 104h.1M506 105h.1M506 102h.1M96 432h.1M97 432h.1M98 432h.1" fill="none" stroke="#ff0" stroke-width=".6"/>
<g font-size="9.2">
<text x="428" y="364">FFL</text>
<text x="467" y="385">Section A-A</text>
<text x="223" y="422">A</text>
<text x="131" y="428">OUTSIDE</text>
<text x="136" y="455">INSIDE</text>
<text x="223" y="456">A</text>
</g>
<text font-size="7.6" x="667" y="339">DOUBLE WALL ROLLING SHUTTER</text>
<g font-size="7.4">
<text x="527" y="90">operating system</text>
<text x="363" y="114">M.S. Bracket</text>
<text x="355" y="130">Operating System</text>
<text x="329" y="155">Chain for</text>
<text x="329" y="165">Manual Operation</text>
<text x="317" y="203">SLAT</text>
<text x="336" y="242">Electric Cable</text>
<text x="344" y="287">Side Guide</text>
<text x="336" y="300">Push Buttons</text>
<text x="337" y="318">Plate for Fixing Push</text>
<text x="466" y="320">INSIDE</text>
<text x="536" y="319">OUTSIDE</text>
<text x="337" y="327">Button</text>
<text x="454" y="338">Bottom</text>
<text x="445" y="348">Plate/Rail</text>
<text x="347" y="398">Existing Structure(RCC/PEB)</text>
<text x="66" y="478">Operating System</text>
</g>
<g font-size="7">
<text x="117" y="90">200</text>
<text x="466" y="92">1000</text>
<text x="47" y="155" transform="rotate(-90 47 155)">2300</text>
<text x="46" y="320" transform="rotate(-90 46 320)">4500 (CLEAR HEIGHT)</text>
<text x="327" y="346" transform="rotate(-90 327 346)">1250</text>
<text x="527" y="348" transform="rotate(-90 527 348)">1250</text>
<text x="71" y="382">100</text>
<text x="187" y="382">2950</text>
<text x="320" y="382">100</text>
<text x="178" y="398">2950 + 200</text>
<text x="74" y="453">1000</text>
<text x="608" y="453" transform="rotate(-90 608 453)">95</text>
<text x="573" y="488">19</text>
</g>
<g font-size="6.9">
<text x="737" y="281">NIHVA TECHNOLOGIES</text>
<text x="747" y="289">PVT. LTD.</text>
<text x="786" y="289">PUNE</text>
</g>
<g font-size="6.5">
<text x="656" y="62">DIMENSION :</text>
<text x="656" y="80">CLEAR WIDTH</text>
<text x="717" y="80">CLEAR HEIGHT</text>
<text x="783" y="80">QUANTITY</text>
<text x="655" y="125">MATERIAL :</text>
<text x="656" y="147">THICKNESS :</text>
<text x="656" y="317">TITLE:</text>
<text x="652" y="372">CLIENT'S APPROVAL :</text>
<text x="543" y="407">Main Slats</text>
<text x="515" y="415">Double Wall Rolling Shutter</text>
<text x="657" y="414">CLIENT -</text>
<text x="691" y="414">LUPIN</text>
<text x="656" y="428">PROJECT - LUPIN</text>
<text x="656" y="442">SITE LOCATION -NAGPUR.</text>
<text x="656" y="455">DWG. NO. : NIHVA/17-18/0030/R02</text>
<text x="656" y="467">SCALE: NTS</text>
<text x="714" y="467">WT:</text>
<text x="761" y="467">SHEET:1 OF 1</text>
<text x="656" y="484">DRAWN BY: SURAJ</text>
<text x="745" y="484">DATE: 27-05-2017</text>
<text x="657" y="502">CHECK BY: SAGAR</text>
<text x="745" y="503">DATE: 27-05-2017</text>
<text x="657" y="520">APPROVED BY : S.S</text>
<text x="745" y="520">DATE: 27-05-2017</text>
<text x="655" y="536">If any queries contact : projects@nihva.com</text>
<text x="655" y="551">NOTE: ALL DIMENSIONS ARE IN mm</text>
</g>
<g font-size="6.4">
<text x="15" y="537">NOTE: COLOUR OF THE SHUTTER WILL BE OFF WHITE</text>
<text x="15" y="545">REVISION 1- SHUTTER WILL BE INSTALLED FROM INSIDE</text>
<text x="14" y="553">REVISION 2- SHUTTER AND STRUCHURE CHANGES IN HEIGHT AND WIDTH</text>
</g>
<g font-size="6.3">
<text x="662" y="102">2950mm</text>
<text x="723" y="102">4500mm</text>
<text x="789" y="102">1 NOS</text>
<text x="655" y="165">NOTE-</text>
<text x="655" y="172">01.REQUIERD STRUCTURE FOR ROLLING SHUTTER</text>
<text x="666" y="180">WILL BE IN CLIENT'S SCOPE.</text>
<text x="655" y="188">02.NEED STRUCTURAL/RCC SUPPORT BRACKET</text>
<text x="666" y="196">AND GUIDE MOUNTING.</text>
<text x="655" y="204">03.SINGLE PHASE SUPPLY IS REQUIRED.</text>
<text x="655" y="212">04.NEED TO CONSTRUCT 70mm WALL IN</text>
<text x="666" y="220">NORTH SIDE.</text>
<text x="655" y="227">05.LHS MOTOR</text>
<text x="358" y="532">CLEAR WIDTH(CW)</text>
<text x="426" y="532">CLEAR HEIGHT(CH)</text>
<text x="498" y="532">QUANTITY</text>
<text x="564" y="532">LOCATION</text>
<text x="372" y="548">2950mm</text>
<text x="433" y="548">4500mm</text>
<text x="499" y="548">1 NOS</text>
<text x="545" y="546">START FROM NORTH SIDE</text>
<text x="545" y="554">ROLLING SHUTTER 01</text>
</g>
<g font-size="5.6">
<text x="75" y="66">750mm FREE SPACE</text>
<text x="89" y="73">REQUIRED</text>
<text x="319" y="77">350mm FREE SPACE REQUIRED</text>
<text x="330" y="84">FOR MOTOR MOUNTING</text>
<text x="343" y="481">HEAVY RUBBER GAS KIT</text>
</g>
<g font-size="5.4">
<text x="742" y="297">Email:- info@nihva.com</text>
<text x="742" y="305">Website:- www.nihva.com</text>
</g>
<g font-size="5.3">
<text x="366" y="449">M.S. BOTTOM</text>
<text x="365" y="455">RAIL PROFILE</text>
<text x="376" y="462">2.5MM</text>
</g>
<text font-size="3" x="442" y="459" transform="rotate(-90 442 459)">100 MM</text>
</svg>
